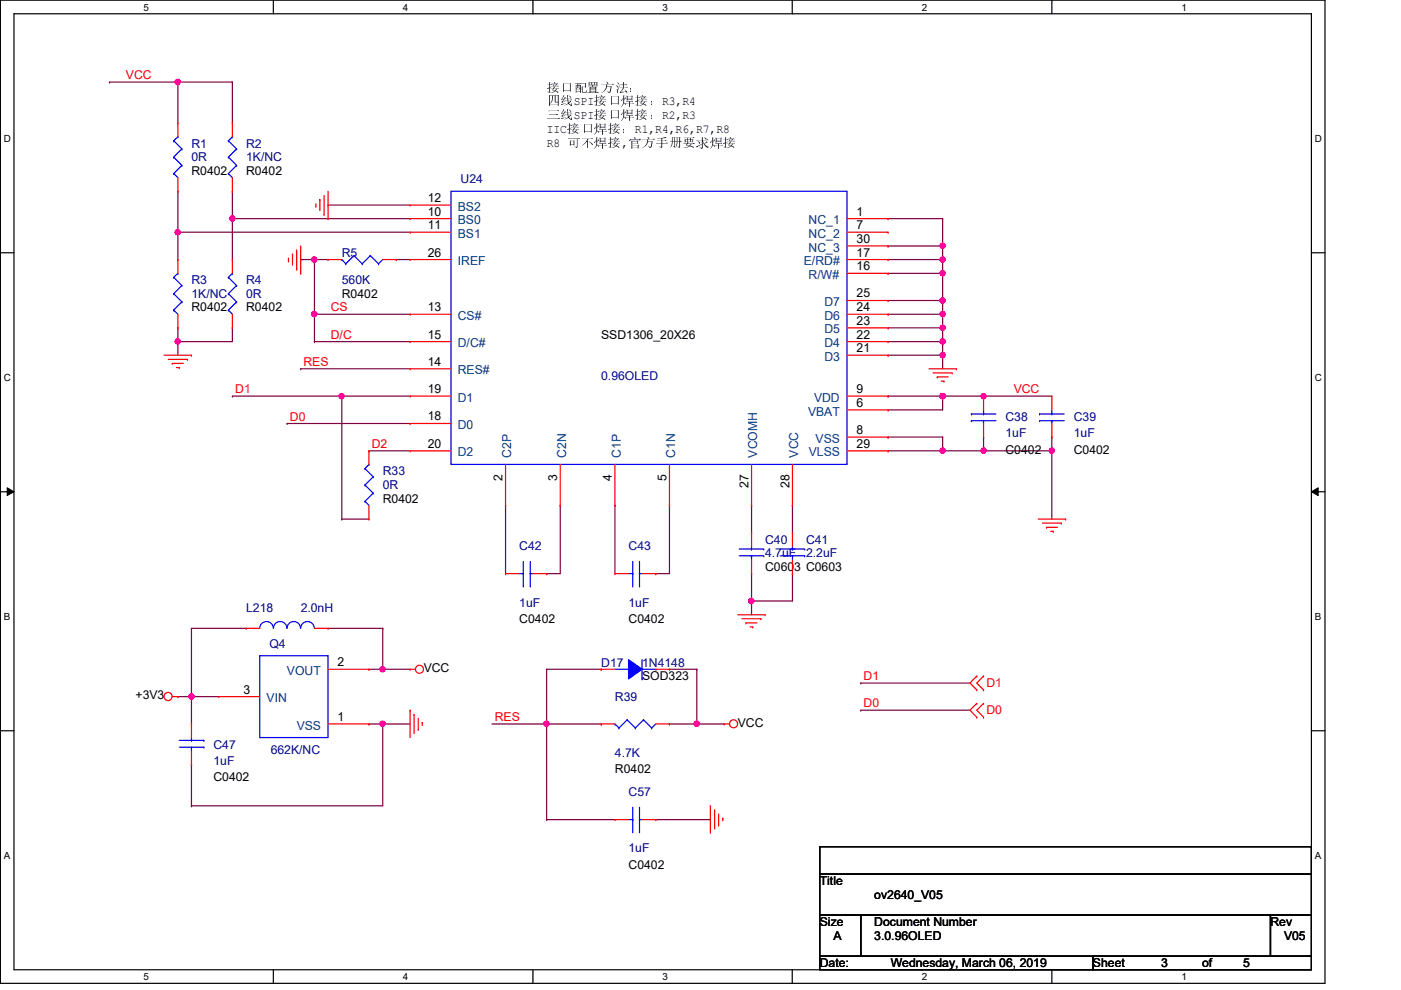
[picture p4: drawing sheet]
<svg xmlns="http://www.w3.org/2000/svg" width="297mm" height="210mm" viewBox="0 0 297 210" stroke-linecap="round" stroke-linejoin="round" font-family="sans-serif">
<path d="M.1 0h280.8v208.5h-280.8zM3 2.9h275v202.7h-275z" fill="none" stroke="#000" stroke-width=".25"/>
<g fill="#fff">
<path d="M30.4 .3h1.2v2.4h-1.2z"/>
<path d="M30.4 205.9h1.2v2.3h-1.2z"/>
</g>
<path d="M58 0v2.9M58 205.6v2.9" fill="none" stroke="#000" stroke-width=".25"/>
<g fill="#fff">
<path d="M85.4 .3h1.2v2.4h-1.2z"/>
<path d="M85.4 205.9h1.2v2.3h-1.2z"/>
</g>
<path d="M113 0v2.9M113 205.6v2.9" fill="none" stroke="#000" stroke-width=".25"/>
<g fill="#fff">
<path d="M140.5 .3h1.1v2.4h-1.1z"/>
<path d="M140.5 205.9h1.1v2.3h-1.1z"/>
</g>
<path d="M168 0v2.9M168 205.6v2.9" fill="none" stroke="#000" stroke-width=".25"/>
<g fill="#fff">
<path d="M195.4 .3h1.2v2.4h-1.2z"/>
<path d="M195.4 205.9h1.2v2.3h-1.2z"/>
</g>
<path d="M223 0v2.9M223 205.6v2.9" fill="none" stroke="#000" stroke-width=".25"/>
<g fill="#fff">
<path d="M250.5 .3h1.1v2.4h-1.1z"/>
<path d="M250.5 205.9h1.1v2.3h-1.1z"/>
<path d="M.8 28.2h1.5v2.4h-1.5z"/>
<path d="M278.8 28.2h1.4v2.4h-1.4z"/>
<path d="M.8 78.9h1.5v2.3h-1.5z"/>
<path d="M278.8 78.9h1.4v2.3h-1.4z"/>
</g>
<path d="M.1 53.6h2.9M278 53.6h2.9" fill="none" stroke="#000" stroke-width=".25"/>
<g fill="#fff">
<path d="M.8 129.6h1.4v2.3h-1.4z"/>
<path d="M278.8 129.6h1.3v2.3h-1.3z"/>
</g>
<path d="M.1 104.3h2.9M278 104.3h2.9" fill="none" stroke="#000" stroke-width=".25"/>
<path d="M1.5 103.4l1.5 .9-1.5 .8zM278 104.3l1.5-.9v1.7z" fill="#000"/>
<path d="M1.5 103.4l1.5 .9-1.5 .8zM278 104.3l1.5-.9v1.7z" fill="none" stroke="#000" stroke-width=".21"/>
<g fill="#fff">
<path d="M.8 180.3h1.4v2.3h-1.4z"/>
<path d="M278.8 180.3h1.3v2.3h-1.3z"/>
</g>
<path d="M.1 154.9h2.9M278 154.9h2.9" fill="none" stroke="#000" stroke-width=".25"/>
<path d="M188.3 46.4h.1M188.3 52.2h.1M188.3 46.4h11.6M188.3 52.2h11.6M199.9 46.4h.1M199.9 52.2h.1M199.9 46.4v8.6" fill="none" stroke="#7f003f" stroke-width=".25"/>
<circle cx="199.8" cy="52.1" r=".56" fill="#f0f"/>
<circle cx="199.8" cy="52.1" r=".56" fill="none" stroke="#f0f" stroke-width=".25"/>
<path d="M188.3 55h.1M188.3 58h.1M188.3 55h11.6M188.3 58h11.6M199.9 58h.1M199.9 58v5.7" fill="none" stroke="#7f003f" stroke-width=".25"/>
<circle cx="199.8" cy="57.9" r=".56" fill="#f0f"/>
<circle cx="199.8" cy="57.9" r=".56" fill="none" stroke="#f0f" stroke-width=".25"/>
<path d="M188.3 63.7h.1M188.3 63.7h11.6M199.9 63.7h.1M199.9 63.7v2.9" fill="none" stroke="#7f003f" stroke-width=".25"/>
<circle cx="199.8" cy="63.7" r=".56" fill="#f0f"/>
<circle cx="199.8" cy="63.7" r=".56" fill="none" stroke="#f0f" stroke-width=".25"/>
<path d="M188.3 66.6h.1M188.3 69.5h.1M188.3 66.6h11.6M188.3 69.5h11.6M199.9 75.3h.1M199.9 75.3v2.9" fill="none" stroke="#7f003f" stroke-width=".25"/>
<circle cx="199.8" cy="69.5" r=".56" fill="#f0f"/>
<circle cx="199.8" cy="69.5" r=".56" fill="none" stroke="#f0f" stroke-width=".25"/>
<path d="M188.3 72.4h.1M188.3 72.4h11.6" fill="none" stroke="#7f003f" stroke-width=".25"/>
<circle cx="199.8" cy="72.4" r=".56" fill="#f0f"/>
<circle cx="199.8" cy="72.4" r=".56" fill="none" stroke="#f0f" stroke-width=".25"/>
<path d="M188.3 75.3h.1M188.3 75.3h11.6" fill="none" stroke="#7f003f" stroke-width=".25"/>
<circle cx="199.8" cy="75.3" r=".56" fill="#f0f"/>
<circle cx="199.8" cy="75.3" r=".56" fill="none" stroke="#f0f" stroke-width=".25"/>
<path d="M188.3 84h.1M188.3 84h11.6M208.5 84h.1M208.5 84h14.5" fill="none" stroke="#7f003f" stroke-width=".25"/>
<circle cx="208.5" cy="84" r=".56" fill="#f0f"/>
<circle cx="208.5" cy="84" r=".56" fill="none" stroke="#f0f" stroke-width=".25"/>
<path d="M188.3 86.9h.1M199.9 84h.1M199.9 84v2.9h-11.6" fill="none" stroke="#7f003f" stroke-width=".25"/>
<circle cx="199.8" cy="84" r=".56" fill="#f0f"/>
<circle cx="199.8" cy="84" r=".56" fill="none" stroke="#f0f" stroke-width=".25"/>
<path d="M188.3 95.6h.1M188.3 95.6h11.6M223 95.6h.1M223 95.6v14.5" fill="none" stroke="#7f003f" stroke-width=".25"/>
<circle cx="223" cy="95.5" r=".56" fill="#f0f"/>
<circle cx="223" cy="95.5" r=".56" fill="none" stroke="#f0f" stroke-width=".25"/>
<path d="M188.3 92.7h.1M188.3 92.7h11.6M199.9 92.7h.1M199.9 92.7v2.9M208.5 95.6h.1M208.5 92.7h.1M208.5 95.6h14.5M208.5 92.7v2.9" fill="none" stroke="#7f003f" stroke-width=".25"/>
<circle cx="208.5" cy="95.5" r=".56" fill="#f0f"/>
<circle cx="208.5" cy="95.5" r=".56" fill="none" stroke="#f0f" stroke-width=".25"/>
<path d="M159.3 107.1h.1M159.3 107.1v5.8M168 107.1h.1M168 107.1v5.8M159.3 121.6h.1M159.3 127.4h.1M159.3 121.6v5.8M168 121.6h.1M168 121.6v5.8h-8.7" fill="none" stroke="#7f003f" stroke-width=".25"/>
<circle cx="159.3" cy="127.4" r=".56" fill="#f0f"/>
<circle cx="159.3" cy="127.4" r=".56" fill="none" stroke="#f0f" stroke-width=".25"/>
<g fill="none" stroke="#7f003f" stroke-width=".25">
<path d="M199.9 55h.1M199.9 55v3M107.2 107.1h.1M107.2 107.1v14.5M118.8 107.1h.1M118.8 107.1v14.5h-2.9M130.4 107.1h.1M130.4 107.1v14.5M141.9 107.1h.1M141.9 107.1v14.5h-2.8M115.9 121.6h.1M139.1 121.6h.1"/>
<path d="M159.3 127.4h.1M159.3 127.4v2.9"/>
</g>
<circle cx="199.8" cy="55" r=".56" fill="#f0f"/>
<circle cx="199.8" cy="55" r=".56" fill="none" stroke="#f0f" stroke-width=".25"/>
<path d="M199.9 72.4h.1M199.9 69.5h.1M199.9 66.6h.1M199.9 66.6v8.7" fill="none" stroke="#7f003f" stroke-width=".25"/>
<circle cx="199.8" cy="66.6" r=".56" fill="#f0f"/>
<circle cx="199.8" cy="66.6" r=".56" fill="none" stroke="#f0f" stroke-width=".25"/>
<path d="M199.9 95.6h.1M199.9 95.6h8.6M223 92.7h.1M223 92.7v2.9" fill="none" stroke="#7f003f" stroke-width=".25"/>
<circle cx="199.8" cy="95.5" r=".56" fill="#f0f"/>
<circle cx="199.8" cy="95.5" r=".56" fill="none" stroke="#f0f" stroke-width=".25"/>
<path d="M199.9 84h.1M199.9 84h8.6" fill="none" stroke="#7f003f" stroke-width=".25"/>
<circle cx="199.8" cy="84" r=".56" fill="#f0f"/>
<circle cx="199.8" cy="84" r=".56" fill="none" stroke="#f0f" stroke-width=".25"/>
<g fill="none" stroke="#7f003f" stroke-width=".25">
<path d="M37.7 49.2h.1M37.7 40.6h.1M37.7 49.2h49.2M37.7 40.6v14.4M49.3 46.4h.1M49.3 40.6h.1M49.3 46.4h37.6M49.3 40.6v5.8M66.7 55h.1M66.7 55h2.9M69.6 43.5h.1M69.6 43.5h17.3"/>
<path d="M84 55h.1M84 55h2.9"/>
</g>
<circle cx="37.7" cy="49.2" r=".56" fill="#f0f"/>
<circle cx="37.7" cy="49.2" r=".56" fill="none" stroke="#f0f" stroke-width=".25"/>
<path d="M49.3 46.4h.1M49.3 46.4v8.6" fill="none" stroke="#7f003f" stroke-width=".25"/>
<circle cx="49.3" cy="46.3" r=".56" fill="#f0f"/>
<circle cx="49.3" cy="46.3" r=".56" fill="none" stroke="#f0f" stroke-width=".25"/>
<path d="M37.7 72.4h.1M37.7 72.4v2.9" fill="none" stroke="#7f003f" stroke-width=".25"/>
<circle cx="37.7" cy="72.4" r=".56" fill="#f0f"/>
<circle cx="37.7" cy="72.4" r=".56" fill="none" stroke="#f0f" stroke-width=".25"/>
<path d="M37.7 17.4h.1M37.7 17.4h11.6M37.7 17.4v8.7M49.3 17.4h.1M49.3 17.4v8.7M37.7 72.4h.1M49.3 69.5h.1M49.3 69.5v2.9h-11.6" fill="none" stroke="#7f003f" stroke-width=".25"/>
<circle cx="37.7" cy="17.4" r=".56" fill="#f0f"/>
<circle cx="37.7" cy="17.4" r=".56" fill="none" stroke="#f0f" stroke-width=".25"/>
<path d="M23.2 17.4h.1M23.2 17.4h14.5M66.7 66.6h.1M66.7 66.6h20.2" fill="none" stroke="#7f003f" stroke-width=".25"/>
<circle cx="66.6" cy="66.6" r=".56" fill="#f0f"/>
<circle cx="66.6" cy="66.6" r=".56" fill="none" stroke="#f0f" stroke-width=".25"/>
<g fill="none" stroke="#7f003f" stroke-width=".25">
<path d="M63.8 78.2h.1M63.8 78.2h23.1M66.7 72.4h.1M66.7 72.4h20.2M60.9 89.8h.1M60.9 89.8h26M72.5 84h.1M72.5 84h14.4M72.5 84v26.1M78.2 95.6h.1M78.2 95.6h8.7M72.5 110.1h.1"/>
<path d="M72.5 110.1h5.7"/>
</g>
<circle cx="72.4" cy="84" r=".56" fill="#f0f"/>
<circle cx="72.4" cy="84" r=".56" fill="none" stroke="#f0f" stroke-width=".25"/>
<path d="M49.3 84h.1M49.3 84h23.2M40.6 147.7h.1M40.6 147.7h5.8M81.1 141.9h.1M81.1 153.5h.1M81.1 141.9h5.8M81.1 153.5h5.8" fill="none" stroke="#7f003f" stroke-width=".25"/>
<circle cx="40.6" cy="147.7" r=".56" fill="#f0f"/>
<circle cx="40.6" cy="147.7" r=".56" fill="none" stroke="#f0f" stroke-width=".25"/>
<path d="M37.7 147.7h.1M37.7 147.7h2.9M40.6 147.7h.1M40.6 147.7v5.8M81.1 153.5h.1M81.1 153.5v17.4h-40.5M40.6 162.2h.1M40.6 170.9h.1M40.6 162.2v8.7" fill="none" stroke="#7f003f" stroke-width=".25"/>
<circle cx="81.1" cy="153.5" r=".56" fill="#f0f"/>
<circle cx="81.1" cy="153.5" r=".56" fill="none" stroke="#f0f" stroke-width=".25"/>
<g fill="none" stroke="#7f003f" stroke-width=".25">
<path d="M66.7 66.6h.1M66.7 66.6v5.8M78.2 153.5h.1M78.2 153.5h2.9M115.9 153.5h.1M115.9 153.5h11.6M115.9 153.5v20.3M127.5 153.5h.1M147.7 153.5h.1M147.7 153.5h5.8M182.5 144.8h.1M182.5 150.6h.1"/>
<path d="M182.5 144.8h23.2M182.5 150.6h23.2M115.9 173.8h.1M115.9 173.8h14.5"/>
</g>
<circle cx="115.9" cy="153.5" r=".56" fill="#f0f"/>
<circle cx="115.9" cy="153.5" r=".56" fill="none" stroke="#f0f" stroke-width=".25"/>
<path d="M104.3 153.5h11.6M115.9 153.5h.1M141.9 141.9h.1M141.9 141.9h5.8M147.7 141.9h.1M147.7 141.9v11.6M139.1 173.8h11.5M150.6 173.8h.1" fill="none" stroke="#7f003f" stroke-width=".25"/>
<circle cx="147.7" cy="153.5" r=".56" fill="#f0f"/>
<circle cx="147.7" cy="153.5" r=".56" fill="none" stroke="#f0f" stroke-width=".25"/>
<path d="M63.8 55h.1M63.8 55h2.9M66.7 55h.1M66.7 55v11.6M37.7 69.5h.1M37.7 69.5v2.9M115.9 141.9h.1M115.9 141.9h11.6M115.9 141.9v11.6M127.5 141.9h.1M141.9 153.5h.1M141.9 153.5h5.8" fill="none" stroke="#7f003f" stroke-width=".25"/>
<circle cx="66.6" cy="55" r=".56" fill="#f0f"/>
<circle cx="66.6" cy="55" r=".56" fill="none" stroke="#f0f" stroke-width=".25"/>
<path d="M69.6 133.2h11.5M81.1 133.2h.1M81.1 133.2v8.7M81.1 141.9h.1" fill="none" stroke="#7f003f" stroke-width=".25"/>
<circle cx="81.1" cy="141.9" r=".56" fill="#f0f"/>
<circle cx="81.1" cy="141.9" r=".56" fill="none" stroke="#f0f" stroke-width=".25"/>
<path d="M40.6 133.2h.1M40.6 133.2h11.6M40.6 133.2v14.5M40.6 147.7h.1M78.2 141.9h.1M78.2 141.9h2.9" fill="none" stroke="#7f003f" stroke-width=".25"/>
<g fill="none" stroke="#f00" stroke-width=".25">
<path d="M61.2 55.3h.1M61.2 54.7v.6M62 53.9h.1M62 53.9v2.3M62.9 57.1h.1M62.9 53v4.1M63.8 58h.1M63.8 52.2v5.8M67 43.7h.1M67 43.2v.5M67.8 42.3h.1M67.8 42.3v2.3"/>
<path d="M68.7 45.5h.1M68.7 41.4v4.1M69.6 46.4h.1M69.6 40.6v5.8M34.8 75.3h5.8M35.7 76.2h4M36.5 77h.1M36.5 77h2.4M37.4 77.9h.6M38 77.9h.1M39.7 76.2h.1M40.6 75.3h.1"/>
<path d="M197 78.2h5.8M197.8 79.1h4.1M198.7 79.9h.1M198.7 79.9h2.3M201.9 79.1h.1M202.8 78.2h.1M199.6 80.8h.5M200.1 80.8h.1M220.1 110.1h5.8M221 110.9h4M221.9 111.8h.1M221.9 111.8h2.3"/>
<path d="M222.8 112.6h.5M223.3 112.6h.1M225 110.9h.1M225.9 110.1h.1M107.2 121.6h.1M107.2 121.6h2.9M113 121.6h2.9M115.9 121.6h.1M130.4 121.6h.1M130.4 121.6h2.9M136.1 121.6h3M139.1 121.6h.1"/>
<path d="M156.4 130.3h5.8M157.3 131.2h4M158.2 132.1h.1M158.2 132.1h2.3M159 132.9h.6M159.6 132.9h.1M161.3 131.2h.1M162.2 130.3h.1M36.5 147.7h1.2M37.7 147.7h.1M86.9 141.9h.1M86.9 150.6h.1"/>
<path d="M86.9 141.9h1.2M86.9 150.6v5.8M87.8 151.5h.1M87.8 151.5v4M88.7 154.6h.1M88.7 152.3v2.3M89.5 153.2h.1M89.5 153.2v.6M153.5 153.5h.1M153.5 153.5h1.2M207.1 143.3h.1M207.1 146.3h.1"/>
<path d="M207.1 149.1h.1M207.1 152.1h.1M207.1 143.3l-1.4 1.5 1.4 1.5M207.1 149.1l-1.4 1.5 1.4 1.5M208.5 146.3h.1M208.5 143.3h.1M208.5 152.1h.1M208.5 149.1h.1M208.5 143.3l-1.4 1.5 1.4 1.5M208.5 149.1l-1.4 1.5 1.4 1.5M130.4 173.8h.1M130.4 173.8h2.9"/>
<path d="M136.1 173.8h3M139.1 173.8h.1M150.6 170.9h.1M150.6 170.9v5.8M151.5 171.7h.1M151.5 171.7v4.1M152.4 174.9h.1M152.4 172.6v2.3M153.2 173.5h.1M153.2 173.5v.5"/>
<circle cx="35.6" cy="147.7" r=".86"/>
<circle cx="88.9" cy="141.9" r=".85"/>
<circle cx="155.5" cy="153.5" r=".85"/>
</g>
<path d="M173.8 179.5h104.2v5.8h-104.2zM173.8 185.3h104.2v8.7h-104.2zM173.8 194h8.7v8.7h-8.7zM182.5 194h86.9v8.7h-86.9zM269.4 194h8.6v8.7h-8.6zM173.8 202.7h57.9v2.9h-57.9zM231.7 202.7h46.3v2.9h-46.3z" fill="none" stroke="#000" stroke-width=".25"/>
<g fill="none" stroke="#00f" stroke-width=".25">
<path d="M111 119v5.2M112.4 119v5.2M134.2 119v5.2M135.6 119v5.2M110.1 121.6h.9M111 124.2h.1M111 121.6h.1M112.4 121.6h.1M112.4 124.2h.1M112.4 121.6h.6M133.3 121.6h.9M134.2 124.2h.1"/>
<path d="M134.2 121.6h.1M135.6 121.6h.1M135.6 124.2h.1M135.6 121.6h.5M136.1 139.9v4M130.4 141.9h2.9M133.3 141.9h.1M136.1 143.9h.1M136.1 141.9h3M139.1 141.9h.1M133.3 173.8h.9M134.2 176.4h.1"/>
<path d="M134.2 173.8h.1M134.2 171.2v5.2M135.6 173.8h.1M135.6 176.4h.1M135.6 173.8h.5M135.6 171.2v5.2"/>
</g>
<path d="M133.3 139.9l2.8 2-2.8 2z" fill-rule="evenodd" fill="#00f"/>
<g fill="none" stroke="#00f" stroke-width=".25">
<path d="M36.8 36.8h.1M36.8 33.3h.1M36.8 29.8h.1M36.8 36.8l.9 .9M36.8 33.3l1.8 1.8M36.8 29.8l1.8 1.8M37.7 29h.1M37.7 29l-.9 .8M38.6 35.1h.1M38.6 31.6h.1M38.6 35.1l-1.8 1.7M38.6 31.6l-1.8 1.7"/>
<path d="M48.4 36.8h.1M48.4 33.3h.1M48.4 29.8h.1M48.4 36.8l.9 .9M48.4 33.3l1.8 1.8M48.4 29.8l1.8 1.8M49.3 29h.1M49.3 29l-.9 .8M50.2 35.1h.1M50.2 31.6h.1M50.2 35.1l-1.8 1.7M50.2 31.6l-1.8 1.7"/>
<path d="M36.8 58.8h.1M36.8 58.8l1.8 1.7M37.7 58h.1M37.7 58l-.9 .8M48.4 58.8h.1M48.4 58.8l1.8 1.7M49.3 58h.1M49.3 58l-.9 .8M72.5 55h.1M72.5 55l.8 .9M73.3 55.9h.1M75.1 54.2h.1"/>
<path d="M75.1 54.2l1.7 1.7M75.1 54.2l-1.8 1.7M76.8 55.9h.1M78.5 54.2h.1M78.5 54.2l1.8 1.7M78.5 54.2l-1.7 1.7M80.3 55.9h.1M81.1 55l-.8 .9M95.6 40.6h84v57.9h-84zM36.8 65.7h.1M36.8 62.3h.1M36.8 65.7l.9 .9"/>
<path d="M36.8 62.3l1.8 1.7M38.6 64h.1M38.6 60.5h.1M38.6 64l-1.8 1.7M38.6 60.5l-1.8 1.8M48.4 65.7h.1M48.4 62.3h.1M48.4 65.7l.9 .9M48.4 62.3l1.8 1.7M50.2 64h.1M50.2 60.5h.1M50.2 64l-1.8 1.7"/>
<path d="M50.2 60.5l-1.8 1.8M77.4 99.4h.1M77.4 99.4l1.7 1.7M78.2 98.5h.1M78.2 98.5l-.8 .9M205.9 87.8h.1M205.9 89.2h.1M205.9 87.8h5.3M205.9 89.2h5.3M208.5 89.2h.1M208.5 87.8h.1M208.5 86.9v.9"/>
<path d="M208.5 89.2v.6M220.4 87.8h.1M220.4 89.2h.1M220.4 87.8h5.2M220.4 89.2h5.2M223 89.2h.1M223 87.8h.1M223 86.9v.9M223 89.2v.6M77.4 106.3h.1M77.4 102.8h.1M77.4 106.3l.8 .8"/>
<path d="M77.4 102.8l1.7 1.8M79.1 104.6h.1M79.1 101.1h.1M79.1 104.6l-1.7 1.7M79.1 101.1l-1.7 1.7M156.7 117.9h5.2M156.7 116.4h5.2M159.3 116.4h.1M159.3 117.9h.1M159.3 115.9v.5M159.3 117.9v.8M161.9 117.9h.1"/>
<path d="M161.9 116.4h.1M165.4 117.9h5.2M165.4 116.4h5.2M168 116.4h.1M168 117.9h.1M168 115.9v.5M168 117.9v.8M170.6 117.9h.1M170.6 116.4h.1M55.1 139h14.5v17.4h-14.5zM55.1 133.2a1.44 1.44 0 0 1 1.4-1.4 1.44 1.44 0 0 1 1.5 1.4M58 133.2a1.42 1.42 0 0 1 1.4-1.4 1.42 1.42 0 0 1 1.4 1.4 1.44 1.44 0 0 1 1.5-1.4 1.44 1.44 0 0 1 1.4 1.4"/>
<path d="M63.8 133.2a1.44 1.44 0 0 1 1.4-1.4 1.44 1.44 0 0 1 1.4 1.4M133.3 139.9l2.8 2-2.8 2zM38 158.4h5.2M38 157h5.2M40.6 157h.1M40.6 158.4h.1M40.6 156.4v.6M40.6 158.4v.9M43.2 158.4h.1M43.2 157h.1M130.4 153.5h.1M130.4 153.5l.8 .8"/>
<path d="M131.2 154.3h.1M133 152.6h.1M133 152.6l1.7 1.7M133 152.6l-1.8 1.7M134.7 154.3h.1M136.4 152.6h.1M136.4 152.6l1.8 1.7M136.4 152.6l-1.7 1.7M138.2 154.3h.1M139.1 153.5l-.9 .8"/>
</g>
<g fill="none" stroke="#f00" stroke-width=".25">
<path d="M37.7 26.1h.1M37.7 26.1v2.9M37.7 37.7v2.9M49.3 26.1h.1M49.3 26.1v2.9M49.3 37.7v2.9M37.7 55h.1M37.7 40.6h.1M37.7 55v3M49.3 40.6h.1M49.3 55h.1M49.3 55v3"/>
<path d="M69.6 55h.1M69.6 55h2.9M81.1 55h2.9M84 55h.1M86.9 43.5h.1M86.9 46.4h.1M86.9 49.2h.1M86.9 55h.1M86.9 55h8.7M86.9 43.5h8.7M86.9 46.4h8.7M86.9 49.2h8.7"/>
<path d="M179.6 55h8.7M179.6 46.4h8.7M179.6 49.2h8.7M179.6 52.2h8.7M179.6 58h8.7M188.3 46.4h.1M188.3 49.2h.1M188.3 52.2h.1M188.3 55h.1M188.3 58h.1M37.7 69.5h.1M37.7 66.6v2.9"/>
<path d="M49.3 69.5h.1M49.3 66.6v2.9M86.9 66.6h.1M86.9 72.4h.1M86.9 78.2h.1M86.9 66.6h8.7M86.9 72.4h8.7M86.9 78.2h8.7M179.6 66.6h8.7M179.6 72.4h8.7M179.6 75.3h8.7M179.6 69.5h8.7"/>
<path d="M179.6 63.7h8.7M188.3 75.3h.1M188.3 72.4h.1M188.3 69.5h.1M188.3 66.6h.1M188.3 63.7h.1M78.2 95.6h.1M78.2 95.6v2.9M86.9 84h.1M86.9 89.8h.1M86.9 95.6h.1M86.9 84h8.7"/>
<path d="M86.9 89.8h8.7M86.9 95.6h8.7M107.2 98.5v8.6M118.8 98.5v8.6M130.4 98.5v8.6M141.9 98.5v8.6M159.3 98.5v8.6M168 98.5v8.6M179.6 84h8.7M179.6 95.6h8.7M179.6 92.7h8.7M179.6 86.9h8.7"/>
<path d="M188.3 95.6h.1M188.3 92.7h.1M188.3 86.9h.1M188.3 84h.1M208.5 92.7h.1M208.5 84h.1M208.5 84v2.9M208.5 89.8v2.9M223 92.7h.1M223 84h.1M223 84v2.9M223 89.8v2.9"/>
<path d="M78.2 110.1h.1M78.2 107.1v3M107.2 107.1h.1M118.8 107.1h.1M130.4 107.1h.1M141.9 107.1h.1M159.3 112.9h.1M159.3 107.1h.1M159.3 112.9v3M159.3 118.7v2.9M168 112.9h.1M168 107.1h.1"/>
<path d="M168 112.9v3M168 118.7v2.9M52.2 133.2h.1M52.2 133.2h2.9M66.7 133.2h2.9M69.6 133.2h.1M159.3 121.6h.1M168 121.6h.1M40.6 153.5h.1M40.6 153.5v2.9M40.6 159.3v2.9M46.4 147.7h.1"/>
<path d="M46.4 147.7h8.7M69.6 141.9h8.6M69.6 153.5h8.6M78.2 141.9h.1M78.2 153.5h.1M127.5 141.9h.1M127.5 153.5h.1M127.5 141.9h2.9M127.5 153.5h2.9M139.1 141.9h2.8M139.1 153.5h2.8M141.9 141.9h.1"/>
<path d="M141.9 153.5h.1M40.6 162.2h.1"/>
</g>
<circle cx="199.8" cy="52.1" r=".56" fill="#f0f"/>
<circle cx="199.8" cy="52.1" r=".56" fill="none" stroke="#f0f" stroke-width=".25"/>
<circle cx="199.8" cy="57.9" r=".56" fill="#f0f"/>
<circle cx="199.8" cy="57.9" r=".56" fill="none" stroke="#f0f" stroke-width=".25"/>
<circle cx="199.8" cy="63.7" r=".56" fill="#f0f"/>
<circle cx="199.8" cy="63.7" r=".56" fill="none" stroke="#f0f" stroke-width=".25"/>
<circle cx="199.8" cy="69.5" r=".56" fill="#f0f"/>
<circle cx="199.8" cy="69.5" r=".56" fill="none" stroke="#f0f" stroke-width=".25"/>
<circle cx="199.8" cy="72.4" r=".56" fill="#f0f"/>
<circle cx="199.8" cy="72.4" r=".56" fill="none" stroke="#f0f" stroke-width=".25"/>
<circle cx="199.8" cy="75.3" r=".56" fill="#f0f"/>
<circle cx="199.8" cy="75.3" r=".56" fill="none" stroke="#f0f" stroke-width=".25"/>
<circle cx="208.5" cy="84" r=".56" fill="#f0f"/>
<circle cx="208.5" cy="84" r=".56" fill="none" stroke="#f0f" stroke-width=".25"/>
<circle cx="199.8" cy="84" r=".56" fill="#f0f"/>
<circle cx="199.8" cy="84" r=".56" fill="none" stroke="#f0f" stroke-width=".25"/>
<circle cx="223" cy="95.5" r=".56" fill="#f0f"/>
<circle cx="223" cy="95.5" r=".56" fill="none" stroke="#f0f" stroke-width=".25"/>
<circle cx="208.5" cy="95.5" r=".56" fill="#f0f"/>
<circle cx="208.5" cy="95.5" r=".56" fill="none" stroke="#f0f" stroke-width=".25"/>
<circle cx="159.3" cy="127.4" r=".56" fill="#f0f"/>
<circle cx="159.3" cy="127.4" r=".56" fill="none" stroke="#f0f" stroke-width=".25"/>
<circle cx="199.8" cy="55" r=".56" fill="#f0f"/>
<circle cx="199.8" cy="55" r=".56" fill="none" stroke="#f0f" stroke-width=".25"/>
<circle cx="199.8" cy="66.6" r=".56" fill="#f0f"/>
<circle cx="199.8" cy="66.6" r=".56" fill="none" stroke="#f0f" stroke-width=".25"/>
<circle cx="199.8" cy="95.5" r=".56" fill="#f0f"/>
<circle cx="199.8" cy="95.5" r=".56" fill="none" stroke="#f0f" stroke-width=".25"/>
<circle cx="199.8" cy="84" r=".56" fill="#f0f"/>
<circle cx="199.8" cy="84" r=".56" fill="none" stroke="#f0f" stroke-width=".25"/>
<circle cx="37.7" cy="49.2" r=".56" fill="#f0f"/>
<circle cx="37.7" cy="49.2" r=".56" fill="none" stroke="#f0f" stroke-width=".25"/>
<circle cx="49.3" cy="46.3" r=".56" fill="#f0f"/>
<circle cx="49.3" cy="46.3" r=".56" fill="none" stroke="#f0f" stroke-width=".25"/>
<circle cx="37.7" cy="72.4" r=".56" fill="#f0f"/>
<circle cx="37.7" cy="72.4" r=".56" fill="none" stroke="#f0f" stroke-width=".25"/>
<circle cx="37.7" cy="17.4" r=".56" fill="#f0f"/>
<circle cx="37.7" cy="17.4" r=".56" fill="none" stroke="#f0f" stroke-width=".25"/>
<circle cx="66.6" cy="66.6" r=".56" fill="#f0f"/>
<circle cx="66.6" cy="66.6" r=".56" fill="none" stroke="#f0f" stroke-width=".25"/>
<circle cx="72.4" cy="84" r=".56" fill="#f0f"/>
<circle cx="72.4" cy="84" r=".56" fill="none" stroke="#f0f" stroke-width=".25"/>
<circle cx="40.6" cy="147.7" r=".56" fill="#f0f"/>
<circle cx="40.6" cy="147.7" r=".56" fill="none" stroke="#f0f" stroke-width=".25"/>
<circle cx="81.1" cy="153.5" r=".56" fill="#f0f"/>
<circle cx="81.1" cy="153.5" r=".56" fill="none" stroke="#f0f" stroke-width=".25"/>
<circle cx="115.9" cy="153.5" r=".56" fill="#f0f"/>
<circle cx="115.9" cy="153.5" r=".56" fill="none" stroke="#f0f" stroke-width=".25"/>
<circle cx="147.7" cy="153.5" r=".56" fill="#f0f"/>
<circle cx="147.7" cy="153.5" r=".56" fill="none" stroke="#f0f" stroke-width=".25"/>
<circle cx="66.6" cy="55" r=".56" fill="#f0f"/>
<circle cx="66.6" cy="55" r=".56" fill="none" stroke="#f0f" stroke-width=".25"/>
<circle cx="81.1" cy="141.9" r=".56" fill="#f0f"/>
<circle cx="81.1" cy="141.9" r=".56" fill="none" stroke="#f0f" stroke-width=".25"/>
<g font-size="2.6" fill="#f00">
<text x="26.7" y="16.8">VCC</text>
<text x="70.1" y="66">CS</text>
<text x="70.1" y="71.8">D/C</text>
<text x="64.3" y="77.6">RES</text>
<text x="49.9" y="83.4">D1</text>
<text x="214.9" y="83.4">VCC</text>
<text x="61.5" y="89.2">D0</text>
<text x="78.8" y="95">D2</text>
<text x="183.1" y="144.2">D1</text>
<text x="183.1" y="150">D0</text>
<text x="209.1" y="145.7">D1</text>
<text x="104.9" y="152.9">RES</text>
<text x="209.1" y="151.5">D0</text>
</g>
<g font-size="2.6">
<text x="115.9" y="19.5">接接接接接接：</text>
<text x="115.9" y="22.4">四四SPI接接接接：R3,R4</text>
<text x="115.9" y="28.2">IIC接接接接：R1,R4,R6,R7,R8</text>
<text x="115.9" y="25.3">三四SPI接接接接：R2,R3</text>
<text x="115.9" y="31.1">R8 可可接接,官接官官官官接接</text>
<text x="40.6" y="37.1">R0402</text>
<text x="52.2" y="37.1">R0402</text>
<text x="90.7" y="42.8">12</text>
<text x="90.7" y="45.7">10</text>
<text x="181.6" y="45.7">1</text>
<text x="90.7" y="48.6">11</text>
<text x="181.6" y="48.6">7</text>
<text x="181.6" y="51.5">30</text>
<text x="90.7" y="54.4">26</text>
<text x="181.6" y="54.4">17</text>
<text x="181.6" y="57.3">16</text>
<text x="72.5" y="63.2">R0402</text>
<text x="90.7" y="66">13</text>
<text x="181.6" y="66">24</text>
<text x="181.6" y="63.1">25</text>
<text x="40.6" y="66">R0402</text>
<text x="52.2" y="66">R0402</text>
<text x="90.7" y="71.8">15</text>
<text x="127.5" y="71.8">SSD1306_20X26</text>
<text x="181.6" y="71.8">22</text>
<text x="181.6" y="68.9">23</text>
<text x="90.7" y="77.6">14</text>
<text x="181.6" y="74.7">21</text>
<text x="90.7" y="83.4">19</text>
<text x="181.6" y="83.4">9</text>
<text x="90.7" y="89.2">18</text>
<text x="181.6" y="86.3">6</text>
<text x="90.7" y="95">20</text>
<text x="181.6" y="95">29</text>
<text x="181.6" y="92">8</text>
<text x="106.5" y="101.9" transform="rotate(-90 106.5 101.9)">2</text>
<text x="118.1" y="101.9" transform="rotate(-90 118.1 101.9)">3</text>
<text x="129.7" y="101.9" transform="rotate(-90 129.7 101.9)">4</text>
<text x="141.3" y="101.9" transform="rotate(-90 141.3 101.9)">5</text>
<text x="213.2" y="96.2">C0402</text>
<text x="227.7" y="96.2">C0402</text>
<text x="81.1" y="106.6">R0402</text>
<text x="158.7" y="103.4" transform="rotate(-90 158.7 103.4)">27</text>
<text x="167.4" y="103.4" transform="rotate(-90 167.4 103.4)">28</text>
<text x="162.2" y="121.1">C0603 C0603</text>
<text x="110.1" y="132.1">C0402</text>
<text x="133.3" y="132.1">C0402</text>
<text x="71.6" y="141.3">2</text>
<text x="89.8" y="142.5">VCC</text>
<text x="28.7" y="148.3">+3V3</text>
<text x="51.6" y="147.1">3</text>
<text x="136.1" y="144.2">SOD323</text>
<text x="71.6" y="152.9">1</text>
<text x="156.4" y="154.1">VCC</text>
<text x="45.3" y="165.7">C0402</text>
<text x="130.4" y="163.9">R0402</text>
<text x="133.3" y="184.2">C0402</text>
<text x="173.8" y="187.7">Title</text>
<text x="185.4" y="190.6">ov2640_V05</text>
<text x="173.8" y="196.3">Size</text>
<text x="185.4" y="196.3">Document Number</text>
<text x="269.4" y="196.3">Rev</text>
<text x="176.7" y="199.3">A</text>
<text x="185.4" y="199.3">3.0.96OLED</text>
<text x="272.2" y="199.3">V05</text>
<text x="173.8" y="205.1">Date:</text>
<text x="188.8" y="205.1">Wednesday, March 06, 2019</text>
<text x="231.7" y="205.1">Sheet</text>
<text x="246.2" y="205.1">3</text>
<text x="254.9" y="205.1">of</text>
<text x="263.6" y="205.1">5</text>
</g>
<g font-size="2.6" fill="#00007f">
<text x="40.6" y="31.3">R1</text>
<text x="40.6" y="34.2">0R</text>
<text x="52.2" y="31.3">R2</text>
<text x="52.2" y="34.2">1K/NC</text>
<text x="97.7" y="38.8">U24</text>
<text x="72.5" y="54.5">R5</text>
<text x="40.6" y="60.3">R3</text>
<text x="40.6" y="63.2">1K/NC</text>
<text x="52.2" y="60.3">R4</text>
<text x="52.2" y="63.2">0R</text>
<text x="72.5" y="60.3">560K</text>
<text x="127.5" y="80.5">0.96OLED</text>
<text x="213.2" y="89.2">C38</text>
<text x="227.7" y="89.2">C39</text>
<text x="213.2" y="92.7">1uF</text>
<text x="227.7" y="92.7">1uF</text>
<text x="81.1" y="100.8">R33</text>
<text x="81.1" y="103.7">0R</text>
<text x="110.1" y="116.7">C42</text>
<text x="133.3" y="116.7">C43</text>
<text x="162.2" y="115.3">C40</text>
<text x="162.2" y="118.2">4.7uF</text>
<text x="170.9" y="115.3">C41</text>
<text x="170.9" y="118.2">2.2uF</text>
<text x="52.2" y="129.8">L218</text>
<text x="63.7" y="129.8">2.0nH</text>
<text x="110.1" y="128.6">1uF</text>
<text x="133.3" y="128.6">1uF</text>
<text x="57.1" y="137.3">Q4</text>
<text x="127.5" y="141.4">D17</text>
<text x="136.1" y="141.4">1N4148</text>
<text x="130.4" y="148.6">R39</text>
<text x="45.3" y="158.7">C47</text>
<text x="57.4" y="159.9">662K/NC</text>
<text x="130.4" y="160.4">4.7K</text>
<text x="45.3" y="162.2">1uF</text>
<text x="133.3" y="168.9">C57</text>
<text x="133.3" y="180.7">1uF</text>
</g>
<g font-size="2.6" fill="#003f7f">
<text x="97.1" y="44.7">BS2</text>
<text x="97.1" y="47.5">BS0</text>
<text x="171.4" y="47.5">NC_1</text>
<text x="97.1" y="50.4">BS1</text>
<text x="171.4" y="50.4">NC_2</text>
<text x="171.4" y="53.3">NC_3</text>
<text x="97.1" y="56.2">IREF</text>
<text x="170.4" y="56.2">E/RD#</text>
<text x="171.4" y="59.1">R/W#</text>
<text x="174.8" y="64.9">D7</text>
<text x="97.1" y="67.8">CS#</text>
<text x="174.8" y="70.7">D5</text>
<text x="174.8" y="67.8">D6</text>
<text x="97.1" y="73.6">D/C#</text>
<text x="174.8" y="76.5">D3</text>
<text x="174.8" y="73.6">D4</text>
<text x="97.1" y="79.4">RES#</text>
<text x="97.1" y="85.2">D1</text>
<text x="171.3" y="88.1">VBAT</text>
<text x="172.6" y="85.2">VDD</text>
<text x="97.1" y="91">D0</text>
<text x="172.9" y="93.9">VSS</text>
<text x="97.1" y="96.8">D2</text>
<text x="108.4" y="97" transform="rotate(-90 108.4 97)">C2P</text>
<text x="120" y="97" transform="rotate(-90 120 97)">C2N</text>
<text x="131.6" y="97" transform="rotate(-90 131.6 97)">C1P</text>
<text x="143.2" y="97" transform="rotate(-90 143.2 97)">C1N</text>
<text x="160.6" y="97" transform="rotate(-90 160.6 97)">VCOMH</text>
<text x="169.2" y="97" transform="rotate(-90 169.2 97)">VCC</text>
<text x="171.5" y="96.8">VLSS</text>
<text x="60.8" y="143.1">VOUT</text>
<text x="56.5" y="148.9">VIN</text>
<text x="62.9" y="154.7">VSS</text>
</g>
<g font-size="2.1">
<text x="30.4" y="2.2">5</text>
<text x="85.4" y="2.2">4</text>
<text x="140.5" y="2.2">3</text>
<text x="195.4" y="2.2">2</text>
<text x="250.5" y="2.2">1</text>
<text x=".8" y="30.1">D</text>
<text x="278.8" y="30.1">D</text>
<text x=".8" y="80.8">C</text>
<text x="278.8" y="80.8">C</text>
<text x=".8" y="131.5">B</text>
<text x="278.8" y="131.5">B</text>
<text x=".8" y="182.2">A</text>
<text x="278.8" y="182.2">A</text>
<text x="30.4" y="207.8">5</text>
<text x="85.4" y="207.8">4</text>
<text x="140.5" y="207.8">3</text>
<text x="195.4" y="207.8">2</text>
<text x="250.5" y="207.8">1</text>
</g>
</svg>
